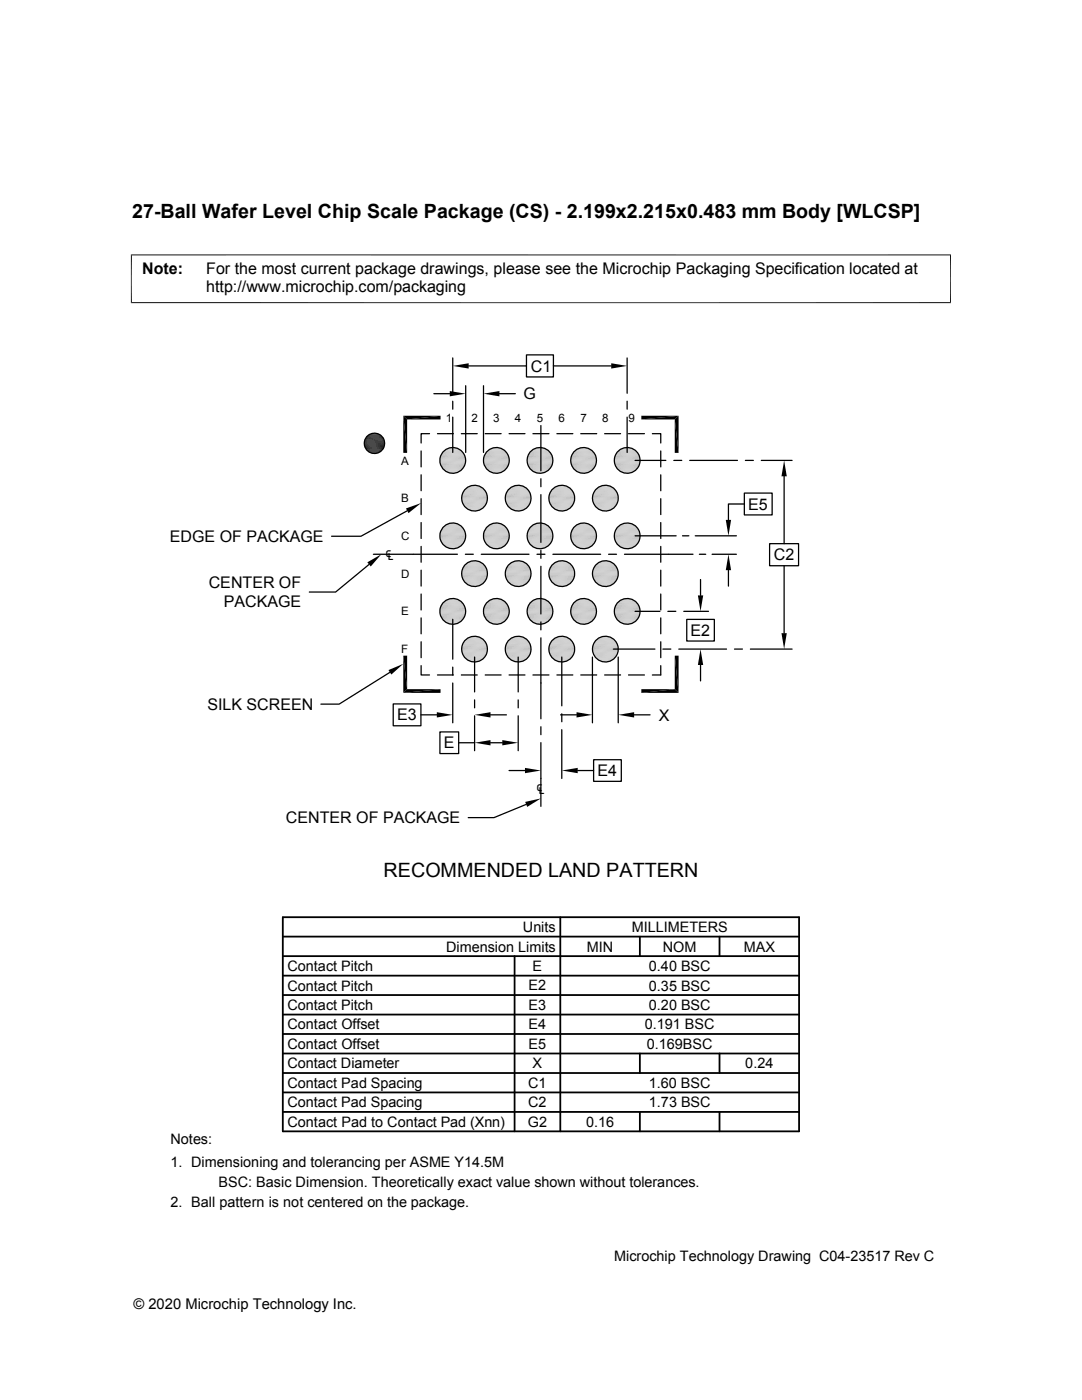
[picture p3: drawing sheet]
<svg xmlns="http://www.w3.org/2000/svg" width="216mm" height="279mm" viewBox="0 0 216 279" stroke-linecap="round" stroke-linejoin="round" font-family="sans-serif">
<g fill="#c0c0c0">
<path d="M90.1 89.3h.6z"/>
<path d="M98.8 89.3h.6z"/>
<path d="M107.5 89.3h.6z"/>
<path d="M116.2 89.3h.6z"/>
<path d="M124.9 89.3h.6z"/>
<path d="M124.6 89.4h1.1z"/>
<path d="M124.9 89.3l.8 .1z"/>
<path d="M115.9 89.4h1.1z"/>
<path d="M116.2 89.3l.8 .1z"/>
<path d="M107.2 89.4h1.1z"/>
<path d="M107.5 89.3l.8 .1z"/>
<path d="M98.5 89.4h1.1z"/>
<path d="M98.8 89.3l.8 .1z"/>
<path d="M89.8 89.4h1.1z"/>
<path d="M90.1 89.3l.8 .1z"/>
<path d="M124.4 89.4h1.5z"/>
<path d="M124.6 89.4h1.3z"/>
<path d="M115.7 89.4h1.5z"/>
<path d="M115.9 89.4h1.3z"/>
<path d="M107 89.4h1.5z"/>
<path d="M107.2 89.4h1.3z"/>
<path d="M98.3 89.4h1.5z"/>
<path d="M98.5 89.4h1.3z"/>
<path d="M89.6 89.4h1.5z"/>
<path d="M89.8 89.4h1.3z"/>
<path d="M124.1 89.5h2z"/>
<path d="M124.4 89.4l1.7 .1z"/>
<path d="M115.4 89.5h2z"/>
<path d="M115.7 89.4l1.7 .1z"/>
</g>
<path d="M106.7 89.5h2" fill="none" stroke="#c0c0c0" stroke-width=".2"/>
<path d="M107 89.4l1.7 .1z" fill="#c0c0c0"/>
<path d="M98 89.5h2" fill="none" stroke="#c0c0c0" stroke-width=".2"/>
<path d="M98.3 89.4l1.7 .1z" fill="#c0c0c0"/>
<path d="M89.3 89.5h2" fill="none" stroke="#c0c0c0" stroke-width=".2"/>
<path d="M89.6 89.4l1.7 .1z" fill="#c0c0c0"/>
<g fill="none" stroke="#c0c0c0" stroke-width=".2">
<path d="M88 93.1h4.6M88 90.7h4.6M88.1 93.3h4.4M88.1 90.5h4.4M88.3 90.3h4.1M88.3 93.5h4.1M88.4 90.1h3.9M88.4 93.7h3.9M88.6 93.8h3.5M88.6 89.9h3.5M88.8 89.8h3.1M88.8 94h3.1"/>
<path d="M88.9 94.1h2.8M88.9 89.7h2.8M89.2 89.6h2.4M89.2 94.2h2.4M96.7 90.7h4.6M96.7 93.1h4.6M96.8 90.5h4.5M96.8 93.3h4.5M97 93.5h4.1M97 90.3h4.1M97.1 93.7h3.9M97.1 90.1h3.9"/>
<path d="M97.3 89.9h3.5M97.3 93.8h3.5M97.5 94h3.1M97.5 89.8h3.1M97.6 94.1h2.8M97.6 89.7h2.8M97.9 89.6h2.4M97.9 94.2h2.4M105.4 93.1h4.6M105.4 90.7h4.6M105.5 90.5h4.5M105.5 93.3h4.5"/>
<path d="M105.7 93.5h4.1M105.7 90.3h4.1M105.8 90.1h3.9M105.8 93.7h3.9M106 93.8h3.5M106 89.9h3.5M106.2 94h3.1M106.2 89.8h3.1M106.3 94.1h2.8M106.3 89.7h2.8M106.6 89.6h2.4M106.6 94.2h2.4"/>
<path d="M114.1 93.1h4.6M114.1 90.7h4.6M114.3 90.5h4.4M114.3 93.3h4.4M114.4 93.5h4.1M114.4 90.3h4.1M114.5 90.1h3.9M114.5 93.7h3.9M114.7 93.8h3.5M114.7 89.9h3.5M114.9 94h3.1M114.9 89.8h3.1"/>
<path d="M115 94.1h2.8M115 89.7h2.8M115.3 89.6h2.4M115.3 94.2h2.4M122.8 93.1h4.6M122.8 90.7h4.6M123 90.5h4.4M123 93.3h4.4M123.1 93.5h4.1M123.1 90.3h4.1M123.2 90.1h3.9M123.2 93.7h3.9"/>
<path d="M123.4 93.8h3.5M123.4 89.9h3.5M123.5 94h3.2M123.5 89.8h3.2M123.7 89.7h2.8M123.7 94.1h2.8M124 94.2h2.4M124 89.6h2.4"/>
</g>
<g fill="none" stroke="#c0c0c0" stroke-width=".21">
<path d="M87.8 91.3h5.1M87.8 92.5h5.1M87.9 90.9h4.9M87.9 92.9h4.9M96.5 91.3h5.1M96.5 92.5h5.1M96.6 92.9h4.9M96.6 90.9h4.9M105.2 91.3h5.1M105.2 92.5h5.1M105.3 90.9h4.9M105.3 92.9h4.9"/>
<path d="M113.9 91.3h5.1M113.9 92.5h5.1M114 90.9h4.9M114 92.9h4.9M122.6 92.5h5.1M122.6 91.3h5.1M122.7 90.9h4.9M122.7 92.9h4.9"/>
</g>
<g fill="none" stroke="#c0c0c0" stroke-width=".23">
<path d="M87.8 91.5h5.1M87.8 91.8h5.1M87.8 92h5.1M87.8 92.2h5.1M87.9 92.7h4.9M87.9 91.1h4.9M96.5 91.5h5.1M96.5 91.8h5.1M96.5 92h5.1M96.5 92.2h5.1M96.6 91.1h4.9M96.6 92.7h4.9"/>
<path d="M105.2 91.5h5.1M105.2 91.8h5.1M105.2 92h5.1M105.2 92.2h5.1M105.3 91.1h4.9M105.3 92.7h4.9M113.9 91.8h5.1M113.9 92h5.1M113.9 92.2h5.1M113.9 91.5h5.1M114 91.1h4.9M114 92.7h4.9"/>
<path d="M122.6 91.5h5.1M122.6 91.8h5.1M122.6 92h5.1M122.6 92.2h5.1M122.7 91.1h4.9M122.7 92.7h4.9"/>
</g>
<g fill="#c0c0c0">
<path d="M124.1 94.3h1.8z"/>
<path d="M124.1 94.3h2z"/>
<path d="M115.4 94.3h1.8z"/>
<path d="M115.4 94.3h2z"/>
<path d="M106.7 94.3h1.8z"/>
</g>
<path d="M106.7 94.3h2" fill="none" stroke="#c0c0c0" stroke-width=".2"/>
<path d="M98 94.3h1.8z" fill="#c0c0c0"/>
<path d="M98 94.3h2" fill="none" stroke="#c0c0c0" stroke-width=".2"/>
<path d="M89.3 94.3h1.8z" fill="#c0c0c0"/>
<path d="M89.3 94.3h2" fill="none" stroke="#c0c0c0" stroke-width=".2"/>
<g fill="#c0c0c0">
<path d="M124.4 94.3l1.3 .1z"/>
<path d="M124.4 94.3h1.5z"/>
<path d="M115.7 94.3l1.3 .1z"/>
<path d="M115.7 94.3h1.5z"/>
<path d="M107 94.3l1.3 .1z"/>
<path d="M107 94.3h1.5z"/>
<path d="M98.3 94.3l1.3 .1z"/>
<path d="M98.3 94.3h1.5z"/>
<path d="M89.6 94.3l1.3 .1z"/>
<path d="M89.6 94.3h1.5z"/>
<path d="M90.1 94.4h.6z"/>
<path d="M98.8 94.4h.6z"/>
<path d="M107.5 94.4h.6z"/>
<path d="M116.2 94.4h.6z"/>
<path d="M124.9 94.4h.6z"/>
<path d="M124.6 94.4h.9z"/>
<path d="M124.6 94.4h1.1z"/>
<path d="M115.9 94.4h.9z"/>
<path d="M115.9 94.4h1.1z"/>
<path d="M107.2 94.4h.9z"/>
<path d="M107.2 94.4h1.1z"/>
<path d="M98.5 94.4h.9z"/>
<path d="M98.5 94.4h1.1z"/>
<path d="M89.8 94.4h.9z"/>
<path d="M89.8 94.4h1.1z"/>
<path d="M94.4 96.9h.6z"/>
<path d="M103.1 96.9h.6z"/>
<path d="M111.8 96.9h.6z"/>
<path d="M120.5 96.9h.6z"/>
<path d="M120.2 96.9h1.1z"/>
<path d="M120.5 96.9h.8z"/>
<path d="M111.5 96.9h1.1z"/>
<path d="M111.8 96.9h.8z"/>
<path d="M102.8 96.9h1.1z"/>
<path d="M103.1 96.9h.8z"/>
<path d="M94.1 96.9h1.1z"/>
<path d="M94.4 96.9h.8z"/>
<path d="M120 97h1.6z"/>
<path d="M120.2 96.9l1.4 .1z"/>
<path d="M111.3 97h1.6z"/>
<path d="M111.5 96.9l1.4 .1z"/>
<path d="M102.6 97h1.6z"/>
<path d="M102.8 96.9l1.4 .1z"/>
<path d="M93.9 97h1.6z"/>
<path d="M94.1 96.9l1.4 .1z"/>
<path d="M119.8 97h2z"/>
<path d="M120 97h1.8z"/>
<path d="M111.1 97h2z"/>
<path d="M111.3 97h1.8z"/>
<path d="M102.4 97h2z"/>
<path d="M102.6 97h1.8z"/>
<path d="M93.7 97h2z"/>
<path d="M93.9 97h1.8z"/>
</g>
<g fill="none" stroke="#c0c0c0" stroke-width=".2">
<path d="M92.4 98.2h4.6M92.6 97.8h4.2M92.8 97.6h3.8M92.9 97.5h3.6M93.1 97.3h3.2M93.3 97.2h2.8M93.5 97.1h2.4M101.1 98.2h4.6M101.3 97.8h4.2M101.5 97.6h3.8M101.6 97.5h3.6M101.8 97.3h3.2"/>
<path d="M102 97.2h2.8M102.2 97.1h2.4M109.8 98.2h4.6M110 97.8h4.2M110.2 97.6h3.8M110.3 97.5h3.6M110.5 97.3h3.2M110.7 97.2h2.8M110.9 97.1h2.4M118.5 98.2h4.6M118.7 97.8h4.2M118.9 97.6h3.8"/>
<path d="M119 97.5h3.6M119.2 97.3h3.2M119.4 97.2h2.8M119.6 97.1h2.4M92.4 100.6h4.6M92.5 100.8h4.4M92.6 101h4.2M92.8 101.2h3.8M92.9 101.4h3.6M93.1 101.5h3.2M93.3 101.6h2.8M93.5 101.7h2.4"/>
<path d="M101.1 100.6h4.6M101.2 100.8h4.4M101.3 101h4.2M101.5 101.2h3.8M101.6 101.4h3.6M101.8 101.5h3.2M102 101.6h2.8M102.2 101.7h2.4M109.8 100.6h4.6M109.9 100.8h4.4M110 101h4.2M110.2 101.2h3.8"/>
<path d="M110.3 101.4h3.6M110.5 101.5h3.2M110.7 101.6h2.8M110.9 101.7h2.4M118.5 100.6h4.6M118.6 100.8h4.4M118.7 101h4.2M118.9 101.2h3.8M119 101.4h3.6M119.2 101.5h3.2M119.4 101.6h2.8M119.6 101.7h2.4"/>
</g>
<g fill="none" stroke="#c0c0c0" stroke-width=".21">
<path d="M92.2 98.8h5M92.2 100h5M92.3 98.4h4.8M92.5 98h4.4M100.9 98.8h5M100.9 100h5M101 98.4h4.8M101.2 98h4.4M109.6 98.8h5M109.6 100h5M109.7 98.4h4.8M109.9 98h4.4"/>
<path d="M118.3 98.8h5M118.3 100h5M118.4 98.4h4.8M118.6 98h4.4M92.3 100.4h4.8M101 100.4h4.8M109.7 100.4h4.8M118.4 100.4h4.8"/>
</g>
<g fill="none" stroke="#c0c0c0" stroke-width=".23">
<path d="M92.1 99.1h5.1M92.1 99.3h5.2M92.1 99.5h5.2M92.1 99.8h5.1M92.2 98.6h5M100.8 99.1h5.1M100.8 99.3h5.2M100.8 99.5h5.2M100.8 99.8h5.1M100.9 98.6h5M109.5 99.1h5.1M109.5 99.3h5.2"/>
<path d="M109.5 99.5h5.2M109.5 99.8h5.1M109.6 98.6h5M118.2 99.1h5.1M118.2 99.3h5.2M118.2 99.5h5.2M118.2 99.8h5.1M118.3 98.6h5M92.2 100.2h5M100.9 100.2h5M109.6 100.2h5M118.3 100.2h5"/>
</g>
<g fill="#c0c0c0">
<path d="M119.8 101.8l1.8 .1z"/>
<path d="M119.8 101.8h2z"/>
<path d="M111.1 101.8l1.8 .1z"/>
<path d="M111.1 101.8h2z"/>
<path d="M102.4 101.8l1.8 .1z"/>
<path d="M102.4 101.8h2z"/>
<path d="M93.7 101.8l1.8 .1z"/>
<path d="M93.7 101.8h2z"/>
<path d="M120 101.9h1.3z"/>
<path d="M120 101.9h1.6z"/>
<path d="M111.3 101.9h1.3z"/>
<path d="M111.3 101.9h1.6z"/>
<path d="M102.6 101.9h1.3z"/>
<path d="M102.6 101.9h1.6z"/>
<path d="M93.9 101.9h1.3z"/>
<path d="M93.9 101.9h1.6z"/>
<path d="M94.4 102h.6z"/>
<path d="M103.1 102h.6z"/>
<path d="M111.8 102h.6z"/>
<path d="M120.5 102h.6z"/>
<path d="M120.2 101.9l.9 .1z"/>
<path d="M120.2 101.9h1.1z"/>
<path d="M111.5 101.9l.9 .1z"/>
<path d="M111.5 101.9h1.1z"/>
<path d="M102.8 101.9l.9 .1z"/>
<path d="M102.8 101.9h1.1z"/>
<path d="M94.1 101.9l.9 .1z"/>
<path d="M94.1 101.9h1.1z"/>
<path d="M90.1 104.4h.6z"/>
<path d="M98.8 104.4h.6z"/>
<path d="M107.5 104.4h.6z"/>
<path d="M116.2 104.4h.6z"/>
<path d="M124.9 104.4h.6z"/>
<path d="M124.6 104.4h1.1z"/>
<path d="M124.9 104.4h.8z"/>
<path d="M115.9 104.4h1.1z"/>
<path d="M116.2 104.4h.8z"/>
<path d="M107.2 104.4h1.1z"/>
<path d="M107.5 104.4h.8z"/>
<path d="M98.5 104.4h1.1z"/>
<path d="M98.8 104.4h.8z"/>
<path d="M89.8 104.4h1.1z"/>
<path d="M90.1 104.4h.8z"/>
<path d="M124.4 104.5h1.5z"/>
<path d="M124.6 104.4l1.3 .1z"/>
<path d="M115.7 104.5h1.5z"/>
<path d="M115.9 104.4l1.3 .1z"/>
<path d="M107 104.5h1.5z"/>
<path d="M107.2 104.4l1.3 .1z"/>
<path d="M98.3 104.5h1.5z"/>
<path d="M98.5 104.4l1.3 .1z"/>
<path d="M89.6 104.5h1.5z"/>
<path d="M89.8 104.4l1.3 .1z"/>
<path d="M124.1 104.6h2z"/>
<path d="M124.4 104.5l1.7 .1z"/>
<path d="M115.4 104.6h2z"/>
<path d="M115.7 104.5l1.7 .1z"/>
</g>
<path d="M106.7 104.5h2" fill="none" stroke="#c0c0c0" stroke-width=".2"/>
<path d="M107 104.5l1.7 .1z" fill="#c0c0c0"/>
<path d="M98 104.5h2" fill="none" stroke="#c0c0c0" stroke-width=".2"/>
<path d="M98.3 104.5l1.7 .1z" fill="#c0c0c0"/>
<path d="M89.3 104.5h2" fill="none" stroke="#c0c0c0" stroke-width=".2"/>
<path d="M89.6 104.5l1.7 .1z" fill="#c0c0c0"/>
<g fill="none" stroke="#c0c0c0" stroke-width=".2">
<path d="M88.1 108.4h4.4M88.1 105.5h4.4M88.3 105.3h4.1M88.3 108.6h4.1M88.4 105.2h3.9M88.4 108.7h3.9M88.6 108.9h3.5M88.6 105h3.5M88.8 104.9h3.1M88.8 109h3.1M88.9 109.2h2.8M88.9 104.7h2.8"/>
<path d="M89.2 104.6h2.4M89.2 109.3h2.4M96.8 105.5h4.5M96.8 108.4h4.5M97 108.6h4.1M97 105.3h4.1M97.1 108.7h3.9M97.1 105.2h3.9M97.3 105h3.5M97.3 108.9h3.5M97.5 109h3.1M97.5 104.9h3.1"/>
<path d="M97.6 109.2h2.8M97.6 104.7h2.8M97.9 104.6h2.4M97.9 109.3h2.4M105.5 105.5h4.5M105.5 108.4h4.5M105.7 108.6h4.1M105.7 105.3h4.1M105.8 105.2h3.9M105.8 108.7h3.9M106 108.9h3.5M106 105h3.5"/>
<path d="M106.2 109h3.1M106.2 104.9h3.1M106.3 109.2h2.8M106.3 104.7h2.8M106.6 104.6h2.4M106.6 109.3h2.4M114.3 105.5h4.4M114.3 108.4h4.4M114.4 108.6h4.1M114.4 105.3h4.1M114.5 105.2h3.9M114.5 108.7h3.9"/>
<path d="M114.7 108.9h3.5M114.7 105h3.5M114.9 109h3.1M114.9 104.9h3.1M115 109.2h2.8M115 104.7h2.8M115.3 104.6h2.4M115.3 109.3h2.4M123 105.5h4.4M123 108.4h4.4M123.1 108.6h4.1M123.1 105.3h4.1"/>
<path d="M123.2 105.2h3.9M123.2 108.7h3.9M123.4 108.9h3.5M123.4 105h3.5M123.5 109h3.2M123.5 104.9h3.2M123.7 104.7h2.8M123.7 109.2h2.8M124 109.3h2.4M124 104.6h2.4"/>
</g>
<g fill="none" stroke="#c0c0c0" stroke-width=".21">
<path d="M87.8 107.3h5.1M87.9 107.7h4.9M87.9 106.2h4.9M87.9 105.9h4.9M87.9 108h4.9M88 108.2h4.6M88 105.7h4.6M96.5 107.3h5.1M96.6 106.2h4.9M96.6 107.7h4.9M96.6 108h4.9M96.6 105.9h4.9"/>
<path d="M96.7 105.7h4.6M96.7 108.2h4.6M105.2 107.3h5.1M105.3 106.2h4.9M105.3 107.7h4.9M105.3 105.9h4.9M105.3 108h4.9M105.4 108.2h4.6M105.4 105.7h4.6M113.9 107.3h5.1M114 106.2h4.9M114 107.7h4.9"/>
<path d="M114 105.9h4.9M114 108h4.9M114.1 108.2h4.6M114.1 105.7h4.6M122.6 107.3h5.1M122.7 106.2h4.9M122.7 107.7h4.9M122.7 105.9h4.9M122.7 108h4.9M122.8 108.2h4.6M122.8 105.7h4.6"/>
</g>
<g fill="none" stroke="#c0c0c0" stroke-width=".23">
<path d="M87.8 106.6h5.1M87.8 106.8h5.1M87.8 107.1h5.1M87.8 106.4h5.1M87.8 107.5h5.1M96.5 106.6h5.1M96.5 106.8h5.1M96.5 107.1h5.1M96.5 106.4h5.1M96.5 107.5h5.1M105.2 106.6h5.1M105.2 106.8h5.1"/>
<path d="M105.2 107.1h5.1M105.2 106.4h5.1M105.2 107.5h5.1M113.9 106.8h5.1M113.9 107.1h5.1M113.9 106.6h5.1M113.9 106.4h5.1M113.9 107.5h5.1M122.6 106.6h5.1M122.6 106.8h5.1M122.6 107.1h5.1M122.6 107.5h5.1"/>
<path d="M122.6 106.4h5.1"/>
</g>
<g fill="#c0c0c0">
<path d="M124.1 109.3l1.8 .1z"/>
<path d="M124.1 109.3h2z"/>
<path d="M115.4 109.3l1.8 .1z"/>
<path d="M115.4 109.3h2z"/>
<path d="M106.7 109.3l1.8 .1z"/>
</g>
<path d="M106.7 109.3h2" fill="none" stroke="#c0c0c0" stroke-width=".2"/>
<path d="M98 109.3l1.8 .1z" fill="#c0c0c0"/>
<path d="M98 109.3h2" fill="none" stroke="#c0c0c0" stroke-width=".2"/>
<path d="M89.3 109.3l1.8 .1z" fill="#c0c0c0"/>
<path d="M89.3 109.3h2" fill="none" stroke="#c0c0c0" stroke-width=".2"/>
<g fill="#c0c0c0">
<path d="M124.4 109.4l1.3 .1z"/>
<path d="M124.4 109.4h1.5z"/>
<path d="M115.7 109.4l1.3 .1z"/>
<path d="M115.7 109.4h1.5z"/>
<path d="M107 109.4l1.3 .1z"/>
<path d="M107 109.4h1.5z"/>
<path d="M98.3 109.4l1.3 .1z"/>
<path d="M98.3 109.4h1.5z"/>
<path d="M89.6 109.4l1.3 .1z"/>
<path d="M89.6 109.4h1.5z"/>
<path d="M90.1 109.5h.6z"/>
<path d="M98.8 109.5h.6z"/>
<path d="M107.5 109.5h.6z"/>
<path d="M116.2 109.5h.6z"/>
<path d="M124.9 109.5h.6z"/>
<path d="M124.6 109.5h.9z"/>
<path d="M124.6 109.5h1.1z"/>
<path d="M115.9 109.5h.9z"/>
<path d="M115.9 109.5h1.1z"/>
<path d="M107.2 109.5h.9z"/>
<path d="M107.2 109.5h1.1z"/>
<path d="M98.5 109.5h.9z"/>
<path d="M98.5 109.5h1.1z"/>
<path d="M89.8 109.5h.9z"/>
<path d="M89.8 109.5h1.1z"/>
<path d="M94.4 111.9h.6z"/>
<path d="M103.1 111.9h.6z"/>
<path d="M111.8 111.9h.6z"/>
<path d="M120.5 111.9h.6z"/>
<path d="M120.2 112h1.1z"/>
<path d="M120.5 111.9l.8 .1z"/>
<path d="M111.5 112h1.1z"/>
<path d="M111.8 111.9l.8 .1z"/>
<path d="M102.8 112h1.1z"/>
<path d="M103.1 111.9l.8 .1z"/>
<path d="M94.1 112h1.1z"/>
<path d="M94.4 111.9l.8 .1z"/>
<path d="M120 112h1.6z"/>
<path d="M120.2 112h1.4z"/>
<path d="M111.3 112h1.6z"/>
<path d="M111.5 112h1.4z"/>
<path d="M102.6 112h1.6z"/>
<path d="M102.8 112h1.4z"/>
<path d="M93.9 112h1.6z"/>
<path d="M94.1 112h1.4z"/>
<path d="M119.8 112.1h2z"/>
<path d="M120 112l1.8 .1z"/>
<path d="M111.1 112.1h2z"/>
<path d="M111.3 112l1.8 .1z"/>
<path d="M102.4 112.1h2z"/>
<path d="M102.6 112l1.8 .1z"/>
<path d="M93.7 112.1h2z"/>
<path d="M93.9 112l1.8 .1z"/>
</g>
<g fill="none" stroke="#c0c0c0" stroke-width=".2">
<path d="M92.5 113.1h4.4M92.5 115.9h4.4M92.6 116.1h4.2M92.6 112.9h4.2M92.8 112.7h3.8M92.8 116.2h3.8M92.9 116.4h3.6M92.9 112.5h3.6M93.1 116.6h3.2M93.1 112.4h3.2M93.3 112.3h2.8M93.3 116.7h2.8"/>
<path d="M93.5 116.8h2.4M93.5 112.2h2.4M101.2 115.9h4.4M101.2 113.1h4.4M101.3 116.1h4.2M101.3 112.9h4.2M101.5 112.7h3.8M101.5 116.2h3.8M101.6 116.4h3.6M101.6 112.5h3.6M101.8 112.4h3.2M101.8 116.6h3.2"/>
<path d="M102 116.7h2.8M102 112.3h2.8M102.2 116.8h2.4M102.2 112.2h2.4M109.9 115.9h4.4M109.9 113.1h4.4M110 112.9h4.2M110 116.1h4.2M110.2 116.2h3.8M110.2 112.7h3.8M110.3 116.4h3.6M110.3 112.5h3.6"/>
<path d="M110.5 112.4h3.2M110.5 116.6h3.2M110.7 116.7h2.8M110.7 112.3h2.8M110.9 116.8h2.4M110.9 112.2h2.4M118.6 115.9h4.4M118.6 113.1h4.4M118.7 112.9h4.2M118.7 116.1h4.2M118.9 116.2h3.8M118.9 112.7h3.8"/>
<path d="M119 116.4h3.6M119 112.5h3.6M119.2 112.4h3.2M119.2 116.6h3.2M119.4 116.7h2.8M119.4 112.3h2.8M119.6 116.8h2.4M119.6 112.2h2.4"/>
</g>
<g fill="none" stroke="#c0c0c0" stroke-width=".21">
<path d="M92.1 114.6h5.2M92.2 115.3h5M92.2 113.7h5M92.3 113.5h4.8M92.3 115.5h4.8M92.4 115.7h4.6M92.4 113.3h4.6M100.8 114.6h5.2M100.9 115.3h5M100.9 113.7h5M101 113.5h4.8M101 115.5h4.8"/>
<path d="M101.1 113.3h4.6M101.1 115.7h4.6M109.5 114.6h5.2M109.6 115.3h5M109.6 113.7h5M109.7 113.5h4.8M109.7 115.5h4.8M109.8 113.3h4.6M109.8 115.7h4.6M118.2 114.6h5.2M118.3 115.3h5M118.3 113.7h5"/>
<path d="M118.4 113.5h4.8M118.4 115.5h4.8M118.5 113.3h4.6M118.5 115.7h4.6"/>
</g>
<g fill="none" stroke="#c0c0c0" stroke-width=".23">
<path d="M92.1 114.1h5.1M92.1 114.4h5.2M92.1 114.8h5.1M92.2 113.9h5M92.2 115.1h5M100.8 114.1h5.1M100.8 114.4h5.2M100.8 114.8h5.1M100.9 113.9h5M100.9 115.1h5M109.5 114.1h5.1M109.5 114.4h5.2"/>
<path d="M109.5 114.8h5.1M109.6 113.9h5M109.6 115.1h5M118.2 114.1h5.1M118.2 114.4h5.2M118.2 114.8h5.1M118.3 113.9h5M118.3 115.1h5"/>
</g>
<g fill="#c0c0c0">
<path d="M119.8 116.8l1.8 .1z"/>
<path d="M119.8 116.8h2z"/>
<path d="M111.1 116.8l1.8 .1z"/>
<path d="M111.1 116.8h2z"/>
<path d="M102.4 116.8l1.8 .1z"/>
<path d="M102.4 116.8h2z"/>
<path d="M93.7 116.8l1.8 .1z"/>
<path d="M93.7 116.8h2z"/>
<path d="M120 116.9l1.3 .1z"/>
<path d="M120 116.9h1.6z"/>
<path d="M111.3 116.9l1.3 .1z"/>
<path d="M111.3 116.9h1.6z"/>
<path d="M102.6 116.9l1.3 .1z"/>
<path d="M102.6 116.9h1.6z"/>
<path d="M93.9 116.9l1.3 .1z"/>
<path d="M93.9 116.9h1.6z"/>
<path d="M94.4 117h.6z"/>
<path d="M103.1 117h.6z"/>
<path d="M111.8 117h.6z"/>
<path d="M120.5 117h.6z"/>
<path d="M120.2 117h.9z"/>
<path d="M120.2 117h1.1z"/>
<path d="M111.5 117h.9z"/>
<path d="M111.5 117h1.1z"/>
<path d="M102.8 117h.9z"/>
<path d="M102.8 117h1.1z"/>
<path d="M94.1 117h.9z"/>
<path d="M94.1 117h1.1z"/>
<path d="M90.1 119.5h.6z"/>
<path d="M98.8 119.5h.6z"/>
<path d="M107.5 119.5h.6z"/>
<path d="M116.2 119.5h.6z"/>
<path d="M124.9 119.5h.6z"/>
<path d="M124.6 119.5h1.1z"/>
<path d="M124.9 119.5h.8z"/>
<path d="M115.9 119.5h1.1z"/>
<path d="M116.2 119.5h.8z"/>
<path d="M107.2 119.5h1.1z"/>
<path d="M107.5 119.5h.8z"/>
<path d="M98.5 119.5h1.1z"/>
<path d="M98.8 119.5h.8z"/>
<path d="M89.8 119.5h1.1z"/>
<path d="M90.1 119.5h.8z"/>
<path d="M124.4 119.6h1.5z"/>
<path d="M124.6 119.5l1.3 .1z"/>
<path d="M115.7 119.6h1.5z"/>
<path d="M115.9 119.5l1.3 .1z"/>
<path d="M107 119.6h1.5z"/>
<path d="M107.2 119.5l1.3 .1z"/>
<path d="M98.3 119.6h1.5z"/>
<path d="M98.5 119.5l1.3 .1z"/>
<path d="M89.6 119.6h1.5z"/>
<path d="M89.8 119.5l1.3 .1z"/>
<path d="M124.1 119.7h2z"/>
<path d="M124.4 119.6l1.7 .1z"/>
<path d="M115.4 119.7h2z"/>
<path d="M115.7 119.6l1.7 .1z"/>
</g>
<path d="M106.7 119.6h2" fill="none" stroke="#c0c0c0" stroke-width=".2"/>
<path d="M107 119.6l1.7 .1z" fill="#c0c0c0"/>
<path d="M98 119.6h2" fill="none" stroke="#c0c0c0" stroke-width=".2"/>
<path d="M98.3 119.6l1.7 .1z" fill="#c0c0c0"/>
<path d="M89.3 119.6h2" fill="none" stroke="#c0c0c0" stroke-width=".2"/>
<path d="M89.6 119.6l1.7 .1z" fill="#c0c0c0"/>
<g fill="none" stroke="#c0c0c0" stroke-width=".2">
<path d="M88.8 119.9h3.1M88.9 119.8h2.8M89.2 119.7h2.4M97.5 119.9h3.1M97.6 119.8h2.8M97.9 119.7h2.4M106.2 119.9h3.1M106.3 119.8h2.8M106.6 119.7h2.4M114.9 119.9h3.1M115 119.8h2.8M115.3 119.7h2.4"/>
<path d="M123.5 119.9h3.2M123.7 119.8h2.8M124 119.7h2.4M88.1 123.4h4.4M88.1 120.6h4.4M88.3 120.4h4.1M88.3 123.6h4.1M88.4 120.2h3.9M88.4 123.8h3.9M88.6 123.9h3.5M88.6 120.1h3.5M88.8 124.1h3.1"/>
<path d="M88.9 124.2h2.8M89.2 124.3h2.4M96.8 120.6h4.5M96.8 123.4h4.5M97 123.6h4.1M97 120.4h4.1M97.1 123.8h3.9M97.1 120.2h3.9M97.3 120.1h3.5M97.3 123.9h3.5M97.5 124.1h3.1M97.6 124.2h2.8"/>
<path d="M97.9 124.3h2.4M105.5 120.6h4.5M105.5 123.4h4.5M105.7 123.6h4.1M105.7 120.4h4.1M105.8 120.2h3.9M105.8 123.8h3.9M106 123.9h3.5M106 120.1h3.5M106.2 124.1h3.1M106.3 124.2h2.8M106.6 124.3h2.4"/>
<path d="M114.3 120.6h4.4M114.3 123.4h4.4M114.4 123.6h4.1M114.4 120.4h4.1M114.5 120.2h3.9M114.5 123.8h3.9M114.7 123.9h3.5M114.7 120.1h3.5M114.9 124.1h3.1M115 124.2h2.8M115.3 124.3h2.4M123 120.6h4.4"/>
<path d="M123 123.4h4.4M123.1 123.6h4.1M123.1 120.4h4.1M123.2 120.2h3.9M123.2 123.8h3.9M123.4 123.9h3.5M123.4 120.1h3.5M123.5 124.1h3.2M123.7 124.2h2.8M124 124.3h2.4"/>
</g>
<g fill="none" stroke="#c0c0c0" stroke-width=".21">
<path d="M87.8 121.7h5.1M87.9 122.8h4.9M87.9 121.2h4.9M87.9 121h4.9M87.9 123h4.9M88 123.2h4.6M88 120.8h4.6M96.5 121.7h5.1M96.6 121.2h4.9M96.6 122.8h4.9M96.6 123h4.9M96.6 121h4.9"/>
<path d="M96.7 120.8h4.6M96.7 123.2h4.6M105.2 121.7h5.1M105.3 121.2h4.9M105.3 122.8h4.9M105.3 121h4.9M105.3 123h4.9M105.4 123.2h4.6M105.4 120.8h4.6M113.9 121.7h5.1M114 121.2h4.9M114 122.8h4.9"/>
<path d="M114 121h4.9M114 123h4.9M114.1 123.2h4.6M114.1 120.8h4.6M122.6 121.7h5.1M122.7 121.2h4.9M122.7 122.8h4.9M122.7 121h4.9M122.7 123h4.9M122.8 123.2h4.6M122.8 120.8h4.6"/>
</g>
<g fill="none" stroke="#c0c0c0" stroke-width=".23">
<path d="M87.8 121.9h5.1M87.8 122.1h5.1M87.8 122.4h5.1M87.8 121.4h5.1M87.8 122.6h5.1M96.5 121.9h5.1M96.5 122.1h5.1M96.5 122.4h5.1M96.5 121.4h5.1M96.5 122.6h5.1M105.2 121.9h5.1M105.2 122.1h5.1"/>
<path d="M105.2 122.4h5.1M105.2 121.4h5.1M105.2 122.6h5.1M113.9 121.9h5.1M113.9 122.1h5.1M113.9 122.4h5.1M113.9 121.4h5.1M113.9 122.6h5.1M122.6 121.9h5.1M122.6 122.1h5.1M122.6 122.4h5.1M122.6 122.6h5.1"/>
<path d="M122.6 121.4h5.1"/>
</g>
<g fill="#c0c0c0">
<path d="M124.1 124.4l1.8 .1z"/>
<path d="M124.1 124.4h2z"/>
<path d="M115.4 124.4l1.8 .1z"/>
<path d="M115.4 124.4h2z"/>
<path d="M106.7 124.4l1.8 .1z"/>
</g>
<path d="M106.7 124.4h2" fill="none" stroke="#c0c0c0" stroke-width=".2"/>
<path d="M98 124.4l1.8 .1z" fill="#c0c0c0"/>
<path d="M98 124.4h2" fill="none" stroke="#c0c0c0" stroke-width=".2"/>
<path d="M89.3 124.4l1.8 .1z" fill="#c0c0c0"/>
<path d="M89.3 124.4h2" fill="none" stroke="#c0c0c0" stroke-width=".2"/>
<g fill="#c0c0c0">
<path d="M124.4 124.5h1.3z"/>
<path d="M124.4 124.5h1.5z"/>
<path d="M115.7 124.5h1.3z"/>
<path d="M115.7 124.5h1.5z"/>
<path d="M107 124.5h1.3z"/>
<path d="M107 124.5h1.5z"/>
<path d="M98.3 124.5h1.3z"/>
<path d="M98.3 124.5h1.5z"/>
<path d="M89.6 124.5h1.3z"/>
<path d="M89.6 124.5h1.5z"/>
<path d="M90.1 124.6h.6z"/>
<path d="M98.8 124.6h.6z"/>
<path d="M107.5 124.6h.6z"/>
<path d="M116.2 124.6h.6z"/>
<path d="M124.9 124.6h.6z"/>
<path d="M124.6 124.5l.9 .1z"/>
<path d="M124.6 124.5h1.1z"/>
<path d="M115.9 124.5l.9 .1z"/>
<path d="M115.9 124.5h1.1z"/>
<path d="M107.2 124.5l.9 .1z"/>
<path d="M107.2 124.5h1.1z"/>
<path d="M98.5 124.5l.9 .1z"/>
<path d="M98.5 124.5h1.1z"/>
<path d="M89.8 124.5l.9 .1z"/>
<path d="M89.8 124.5h1.1z"/>
<path d="M94.4 127h.6z"/>
<path d="M103.1 127h.6z"/>
<path d="M111.8 127h.6z"/>
<path d="M120.5 127h.6z"/>
<path d="M120.2 127h1.1z"/>
<path d="M120.5 127h.8z"/>
<path d="M111.5 127h1.1z"/>
<path d="M111.8 127h.8z"/>
<path d="M102.8 127h1.1z"/>
<path d="M103.1 127h.8z"/>
<path d="M94.1 127h1.1z"/>
<path d="M94.4 127h.8z"/>
<path d="M120 127.1h1.6z"/>
<path d="M120.2 127l1.4 .1z"/>
<path d="M111.3 127.1h1.6z"/>
<path d="M111.5 127l1.4 .1z"/>
<path d="M102.6 127.1h1.6z"/>
<path d="M102.8 127l1.4 .1z"/>
<path d="M93.9 127.1h1.6z"/>
<path d="M94.1 127l1.4 .1z"/>
<path d="M119.8 127.2h2z"/>
<path d="M120 127.1l1.8 .1z"/>
<path d="M111.1 127.2h2z"/>
<path d="M111.3 127.1l1.8 .1z"/>
<path d="M102.4 127.2h2z"/>
<path d="M102.6 127.1l1.8 .1z"/>
<path d="M93.7 127.2h2z"/>
<path d="M93.9 127.1l1.8 .1z"/>
</g>
<g fill="none" stroke="#c0c0c0" stroke-width=".2">
<path d="M92.4 128.3h4.6M92.5 128.1h4.4M92.5 131h4.4M92.6 131.1h4.2M92.6 127.9h4.2M92.8 127.8h3.8M92.8 131.3h3.8M92.9 131.5h3.6M92.9 127.6h3.6M93.1 131.6h3.2M93.1 127.5h3.2M93.3 127.3h2.8"/>
<path d="M93.3 131.8h2.8M93.5 131.9h2.4M93.5 127.2h2.4M101.1 128.3h4.6M101.2 131h4.4M101.2 128.1h4.4M101.3 131.1h4.2M101.3 127.9h4.2M101.5 127.8h3.8M101.5 131.3h3.8M101.6 131.5h3.6M101.6 127.6h3.6"/>
<path d="M101.8 127.5h3.2M101.8 131.6h3.2M102 131.8h2.8M102 127.3h2.8M102.2 131.9h2.4M102.2 127.2h2.4M109.8 128.3h4.6M109.9 131h4.4M109.9 128.1h4.4M110 127.9h4.2M110 131.1h4.2M110.2 131.3h3.8"/>
<path d="M110.2 127.8h3.8M110.3 131.5h3.6M110.3 127.6h3.6M110.5 127.5h3.2M110.5 131.6h3.2M110.7 131.8h2.8M110.7 127.3h2.8M110.9 131.9h2.4M110.9 127.2h2.4M118.5 128.3h4.6M118.6 131h4.4M118.6 128.1h4.4"/>
<path d="M118.7 127.9h4.2M118.7 131.1h4.2M118.9 131.3h3.8M118.9 127.8h3.8M119 131.5h3.6M119 127.6h3.6M119.2 127.5h3.2M119.2 131.6h3.2M119.4 131.8h2.8M119.4 127.3h2.8M119.6 131.9h2.4M119.6 127.2h2.4"/>
</g>
<g fill="none" stroke="#c0c0c0" stroke-width=".23">
<path d="M92.1 129.4h5.2M92.1 129.7h5.2M92.1 129.9h5.1M92.2 129h5M92.2 130.1h5M92.3 128.5h4.8M100.8 129.4h5.2M100.8 129.7h5.2M100.8 129.9h5.1M100.9 129h5M100.9 130.1h5M101 128.5h4.8"/>
<path d="M109.5 129.4h5.2M109.5 129.7h5.2M109.5 129.9h5.1M109.6 129h5M109.6 130.1h5M109.7 128.5h4.8M118.2 129.4h5.2M118.2 129.7h5.2M118.2 129.9h5.1M118.3 129h5M118.3 130.1h5M118.4 128.5h4.8"/>
</g>
<g fill="none" stroke="#c0c0c0" stroke-width=".21">
<path d="M92.1 129.2h5.1M92.2 130.3h5M92.2 128.8h5M92.3 130.6h4.8M92.4 130.8h4.6M100.8 129.2h5.1M100.9 130.3h5M100.9 128.8h5M101 130.6h4.8M101.1 130.8h4.6M109.5 129.2h5.1M109.6 130.3h5"/>
<path d="M109.6 128.8h5M109.7 130.6h4.8M109.8 130.8h4.6M118.2 129.2h5.1M118.3 130.3h5M118.3 128.8h5M118.4 130.6h4.8M118.5 130.8h4.6"/>
</g>
<g fill="#c0c0c0">
<path d="M119.8 131.9l1.8 .1z"/>
<path d="M119.8 131.9h2z"/>
<path d="M111.1 131.9l1.8 .1z"/>
<path d="M111.1 131.9h2z"/>
<path d="M102.4 131.9l1.8 .1z"/>
<path d="M102.4 131.9h2z"/>
<path d="M93.7 131.9l1.8 .1z"/>
<path d="M93.7 131.9h2z"/>
<path d="M120 132l1.3 .1z"/>
<path d="M120 132h1.6z"/>
<path d="M111.3 132l1.3 .1z"/>
<path d="M111.3 132h1.6z"/>
<path d="M102.6 132l1.3 .1z"/>
<path d="M102.6 132h1.6z"/>
<path d="M93.9 132l1.3 .1z"/>
<path d="M93.9 132h1.6z"/>
<path d="M94.4 132.1h.6z"/>
<path d="M103.1 132.1h.6z"/>
<path d="M111.8 132.1h.6z"/>
<path d="M120.5 132.1h.6z"/>
<path d="M120.2 132.1h.9z"/>
<path d="M120.2 132.1h1.1z"/>
<path d="M111.5 132.1h.9z"/>
<path d="M111.5 132.1h1.1z"/>
<path d="M102.8 132.1h.9z"/>
<path d="M102.8 132.1h1.1z"/>
<path d="M94.1 132.1h.9z"/>
<path d="M94.1 132.1h1.1z"/>
</g>
<g fill="none" stroke="#000" stroke-width=".25">
<path d="M86.6 78.6h3.1M90.3 71.4v7.1M92.9 77v13.3M93.5 73h11.6M96.5 77v13.3M99.7 78.6h3.1M105.1 70.8h5.3v4.4h-5.3zM110.4 73h11.6M125.1 71.4v7.1M84 90v3.2M84 94.8v3.1M84 99.5v3.2"/>
<path d="M85.7 86.6h-1.7v1.8M87.3 86.6h3.2M90.3 80.1v1.6M90.3 83.2v7.1M92.1 86.6h3.1M96.8 86.6h3.2M101.6 86.6h3.2M106.3 86.6h3.2M107.9 84.9v9.1M107.9 95.5v1.6M107.9 98.7v9.5M111.1 86.6h3.2"/>
<path d="M115.9 86.6h3.2M120.6 86.6h3.2M125.1 80.1v1.6M125.1 83.2v7.1M125.4 86.6h3.2M126.7 91.9h6.2M130.2 86.6h1.6v1.8M131.8 90v3.2M131.8 94.8v3.1M131.8 99.5v3.2M134.5 91.9h1.5M137.6 91.9h9.6"/>
<path d="M148.5 98.4h5.6v4.4h-5.6zM148.7 91.9h1.6M151.9 91.9h6.2M156.5 95.1v13.4M73.6 112.6l-6.6 5.6h-5.3M74.5 110.6h16.8M81.3 101.9l-9.3 5.1h-5.8M84 104.3v3.2M84 109.1v3.1M84 113.8v3.2M84 118.6v3.1M92.9 110.6h1.5"/>
<path d="M96 110.6h9.6M107.1 110.6h1.6M107.9 109.8v1.6M107.9 113v9.5M110.3 110.6h9.5M121.4 110.6h1.6M124.6 110.6h13.7M126.7 106.9h8.2M131.8 104.3v3.2M131.8 109.1v3.1M131.8 113.8v3.2M131.8 118.6v3.1"/>
<path d="M136.2 106.9h1.3M138.7 106.9h8.2M139.6 110.6h1.2M139.8 115.7v3.1M142.1 110.6h4.8M145.4 113.8v3.2M148.5 100.6h-3.1v3.2M153.6 108.5h5.7v4.4h-5.7zM156.5 112.9v13.5M77.8 134.2l-10.1 6.3h-3.7M84 132.8v1.9h1.7M84 123.3v3.2"/>
<path d="M84 128.1v3.2M87.3 134.7h3.2M90.3 123.6v8M90.3 133.1v1.6M90.3 136.3v8M92.1 134.7h3.1M94.7 131.1v7M94.7 139.7v1.6M96.8 134.7h3.2M101.6 134.7h3.2M103.4 131.1v7M103.4 139.7v1.6"/>
<path d="M106.3 134.7h3.2M107.9 124.1v1.6M107.9 127.3v16.1M111.1 134.7h3.2M112.1 131.1v9.8M115.9 134.7h3.2M118.2 131.1v13.2M120.6 134.7h3.2M122.4 129.5h8.3M123.4 131.1v13.2M125.4 134.7h3.2M126.7 122h5"/>
<path d="M131.8 123.3v3.2M131.8 128.1v3.2M131.8 132.8v1.9h-1.6M132.3 129.5h1.6M133.3 122h1.6M135.4 129.5h9.6M136.4 122h5M137 123.6h5.5v4.3h-5.5zM139.8 132.7v3.2M146.6 129.5h1.5M149.7 129.5h8.4M78.5 140.5h5.5v4.3h-5.5z"/>
<path d="M84 142.7h3.2M87.8 146.1h3.7v4.3h-3.7zM91.5 148.2h3.2M94.7 142.9v6.9M97.9 142.7h3.1M97.9 148.2h2.3M101.6 153.8h3.2M103.4 142.9v6.9M107.9 145v1.6M107.9 148.2v12.7M111.9 142.7h3.1M112.1 142.5v1.5"/>
<path d="M112.1 145.6v9.8M115.3 153.8h3.1M118.4 151.6h5.6v4.3h-5.6zM126.5 142.7h3.2M105 160.5l-6.4 2.7h-5.2"/>
<circle cx="74.7" cy="88.5" r="2.03"/>
<circle cx="90.3" cy="91.9" r="2.58"/>
<circle cx="94.7" cy="99.4" r="2.57"/>
<circle cx="99" cy="91.9" r="2.58"/>
<circle cx="103.4" cy="99.4" r="2.57"/>
<circle cx="107.7" cy="91.9" r="2.58"/>
<circle cx="112.1" cy="99.4" r="2.57"/>
<circle cx="116.4" cy="91.9" r="2.58"/>
<circle cx="120.8" cy="99.4" r="2.57"/>
<circle cx="125.1" cy="91.9" r="2.58"/>
<circle cx="90.3" cy="106.9" r="2.58"/>
<circle cx="94.7" cy="114.5" r="2.57"/>
<circle cx="99" cy="106.9" r="2.58"/>
<circle cx="103.4" cy="114.5" r="2.57"/>
<circle cx="107.7" cy="106.9" r="2.58"/>
<circle cx="112.1" cy="114.5" r="2.57"/>
<circle cx="116.4" cy="106.9" r="2.58"/>
<circle cx="120.8" cy="114.5" r="2.57"/>
<circle cx="125.1" cy="106.9" r="2.58"/>
<circle cx="90.3" cy="122" r="2.58"/>
<circle cx="94.7" cy="129.5" r="2.57"/>
<circle cx="99" cy="122" r="2.58"/>
<circle cx="103.4" cy="129.5" r="2.57"/>
<circle cx="107.7" cy="122" r="2.58"/>
<circle cx="112.1" cy="129.5" r="2.57"/>
<circle cx="116.4" cy="122" r="2.58"/>
<circle cx="120.8" cy="129.5" r="2.57"/>
<circle cx="125.1" cy="122" r="2.58"/>
</g>
<g fill="none" stroke="#000" stroke-width=".36">
<path d="M56.4 186.9h103M56.4 183h103v42.8h-103zM56.4 190.8h103M56.4 198.6h103M56.4 194.7h103M102.7 190.8v35M111.8 183v42.8M127.7 186.9v3.9M143.6 186.9v3.9M56.4 210.2h103M56.4 218h103M56.4 202.5h103"/>
<path d="M56.4 206.4h103M56.4 214.1h103M127.7 210.2v3.9M143.6 210.2v3.9M56.4 221.9h103M127.7 221.9v3.9M143.6 221.9v3.9"/>
</g>
<g fill="#000">
<path d="M89.7 78l3.2 .6-3.2 .5zM90.3 73l3.2-.5v1.1zM96.5 78.6l3.2-.6v1.1zM122 72.5l3.1 .5-3.1 .6zM73.7 90.2l1.9 .1zM73.9 86.6l1.8 .1zM73.9 90.3l1.5 .1zM73.9 90.3h1.7zM73.9 86.6h1.7zM74.1 86.6h1.5zM74.1 90.4h1.1zM74.1 90.4h1.3z"/>
<path d="M74.1 86.6h1.3zM74.3 86.5l1.1 .1zM74.3 90.4l.7 .1zM74.3 90.4h.9zM74.3 86.5h.9zM74.4 86.5h.8zM74.4 90.5h.6zM74.4 86.5h.6zM80.5 83l.7 7.4h-.7zM80.5 83h7.4l-6.7 .7zM80.5 83l.7 .7v6.7zM81.2 83.7l6.7-.7v.7z"/>
<path d="M128 83h7.4l-7.4 .7zM128 83.7l7.4-.7-.8 .7zM134.6 83.7l.8 6.7h-.8zM134.6 83.7l.8-.7v7.4zM156.5 91.9l.5 3.2h-1.1zM73.3 112.2l2.8-1.6-2.1 2.5zM81 101.5l3-1.1-2.5 2zM139.3 118.8h1l-.5 3.2zM145.4 110.6l.5 3.2h-1.1zM144.8 103.8h1.1l-.5 3.1zM77.5 133.7l3-1.2-2.4 2.1zM80.5 130.9l.7 6.6-.7 .8z"/>
<path d="M80.5 130.9h.7v6.6zM80.5 138.3l7.4-.8v.8zM80.5 138.3l.7-.8h6.7zM134.6 130.9l.8 7.4-.8-.8zM128 137.5h6.6l-6.6 .8zM134.6 130.9h.8v7.4zM128 138.3l6.6-.8 .8 .8zM139.8 129.5l.5 3.2h-1zM155.9 126.4h1.1l-.5 3.1zM87.2 142.1l3.1 .6-3.1 .5zM94.7 142.7l3.2-.6v1.1zM94.7 148.2l3.2-.5v1.1z"/>
<path d="M100.2 147.7l3.2 .5-3.2 .6zM104.8 153.2l3.1 .6-3.1 .5zM115 142.1l3.2 .6-3.2 .5zM112.1 153.8l3.2-.6v1.1zM123.4 142.7l3.1-.6v1.1zM104.8 160l3.1-.7-2.7 1.7z"/>
</g>
<g fill="none" stroke="#000" stroke-width=".2">
<path d="M26.1 50.9h163.7M26.2 50.8v9.7M189.7 50.8v9.7M26.1 60.4h163.7M72.7 88.4h4.1M72.7 88.6h4.1M72.7 88.8h4M72.7 88.2h4M72.7 88h4M72.7 89h4M72.8 89.1h3.9M72.8 87.8h3.9"/>
<path d="M72.8 87.6h3.8M72.8 89.3h3.8M72.9 89.5h3.6M72.9 87.5h3.6M73 89.7h3.4M73 87.3h3.4M73.1 89.8h3.2M73.1 87.2h3.2M73.3 89.9h2.9M73.3 87h2.9M73.4 86.9h2.6M73.4 90.1h2.6"/>
<path d="M73.6 86.8h2.3M73.6 90.2h2.3M73.7 90.3h2M73.7 86.7h2"/>
</g>
<g font-size="3.9">
<text x="26.4" y="43.5">27-Ball Wafer Level Chip Scale Package (CS) - 2.199x2.215x0.483 mm Body [WLCSP]</text>
<text x="76.5" y="175">RECOMMENDED LAND PATTERN</text>
</g>
<g font-size="3.6">
<text x="76.9" y="111.8">℄</text>
<text x="107" y="158.5">℄</text>
</g>
<g font-size="3.2">
<text x="28.4" y="54.6">Note:</text>
<text x="41.1" y="58.3">http://www.microchip.com/packaging</text>
<text x="41.1" y="54.6">For the most current package drawings, please see the Microchip Packaging Specification located at</text>
<text x="105.9" y="74.1">C1</text>
<text x="104.4" y="79.7">G</text>
<text x="149.3" y="101.7">E5</text>
<text x="33.9" y="108.1">EDGE OF PACKAGE</text>
<text x="154.4" y="111.8">C2</text>
<text x="41.7" y="117.3">CENTER OF</text>
<text x="44.7" y="121.2">PACKAGE</text>
<text x="137.8" y="126.9">E2</text>
<text x="41.4" y="141.7">SILK SCREEN</text>
<text x="79.2" y="143.8">E3</text>
<text x="131.5" y="143.8">X</text>
<text x="88.5" y="149.4">E</text>
<text x="119.2" y="154.9">E4</text>
<text x="57" y="164.3">CENTER OF PACKAGE</text>
</g>
<g font-size="2.9">
<text x="89" y="189.9">Dimension Limits</text>
<text x="104.3" y="186">Units</text>
<text x="117.1" y="189.9">MIN</text>
<text x="126" y="186">MILLIMETERS</text>
<text x="132.3" y="189.9">NOM</text>
<text x="148.4" y="189.9">MAX</text>
<text x="57.3" y="197.7">Contact Pitch</text>
<text x="57.3" y="193.8">Contact Pitch</text>
<text x="105.5" y="197.7">E2</text>
<text x="106.3" y="193.8">E</text>
<text x="129.5" y="197.7">0.35 BSC</text>
<text x="129.5" y="193.8">0.40 BSC</text>
<text x="57.3" y="201.6">Contact Pitch</text>
<text x="105.5" y="201.5">E3</text>
<text x="129.5" y="201.6">0.20 BSC</text>
<text x="57.3" y="205.4">Contact Offset</text>
<text x="57.3" y="209.3">Contact Offset</text>
<text x="105.5" y="209.3">E5</text>
<text x="105.5" y="205.4">E4</text>
<text x="128.7" y="205.4">0.191 BSC</text>
<text x="129.1" y="209.3">0.169BSC</text>
<text x="57.3" y="213.2">Contact Diameter</text>
<text x="106.3" y="213.2">X</text>
<text x="148.7" y="213.2">0.24</text>
<text x="57.3" y="221">Contact Pad Spacing</text>
<text x="57.3" y="217.1">Contact Pad Spacing</text>
<text x="105.4" y="221">C2</text>
<text x="105.4" y="217.1">C1</text>
<text x="129.5" y="217.1">1.60 BSC</text>
<text x="129.5" y="221">1.73 BSC</text>
<text x="57.3" y="224.9">Contact Pad to Contact Pad (Xnn)</text>
<text x="105.3" y="224.9">G2</text>
<text x="116.9" y="224.9">0.16</text>
<text x="34" y="228.3">Notes:</text>
<text x="34" y="232.9">1. Dimensioning and tolerancing per ASME Y14.5M</text>
<text x="43.6" y="236.9">BSC: Basic Dimension. Theoretically exact value shown without tolerances.</text>
<text x="34" y="241">2. Ball pattern is not centered on the package.</text>
<text x="122.5" y="251.7">Microchip Technology Drawing C04-23517 Rev C</text>
<text x="26.6" y="261.3">© 2020 Microchip Technology Inc.</text>
</g>
<g font-size="2.3">
<text x="89" y="84.2">1</text>
<text x="94.1" y="84.2">2</text>
<text x="98.4" y="84.2">3</text>
<text x="102.7" y="84.2">4</text>
<text x="107.1" y="84.2">5</text>
<text x="111.4" y="84.2">6</text>
<text x="115.8" y="84.2">7</text>
<text x="120.1" y="84.2">8</text>
<text x="125.4" y="84.2">9</text>
<text x="80.1" y="92.7">A</text>
<text x="80.1" y="100.2">B</text>
<text x="80.1" y="107.8">C</text>
<text x="80.1" y="115.3">D</text>
<text x="80.1" y="122.8">E</text>
<text x="80.1" y="130.4">F</text>
</g>
</svg>
